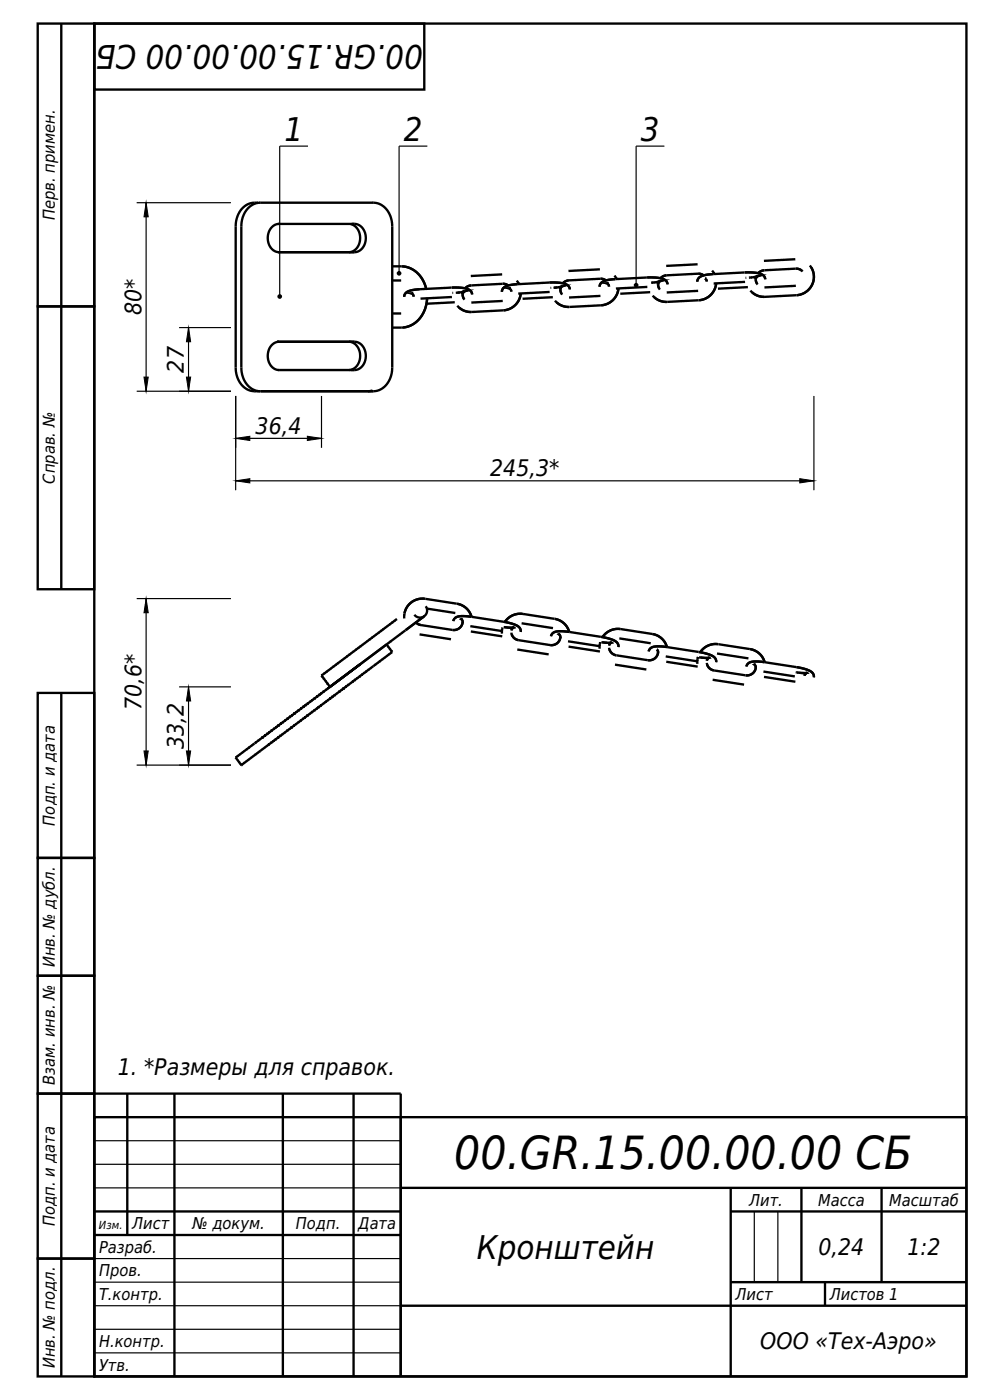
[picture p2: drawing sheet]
<svg xmlns="http://www.w3.org/2000/svg" width="210mm" height="297mm" viewBox="0 0 210 297" stroke-linecap="round" stroke-linejoin="round" font-family="sans-serif">
<g fill="none" stroke="#000" stroke-width=".5">
<path d="M8 5h12v60h-12zM13 5v120M20 5h185v287h-185zM20 5h70v14h-70zM54.7 43l-1.8 .2-1.4 .9-1.1 1.6-.3 1.1-.1 1.2v30.7l.4 1.6 .9 1.4 1.2 .9 1.5 .4M55 43h.2M55.2 43h24M55.2 43l-1.3 .3-1.4 1-1 1.7-.3 2v30.7l.4 1.6 .9 1.4 1.4 1 1.3 .3M59 47.5h.2M59.2 53.5h16M59.2 47.5l-1 .3-.7 .5-.5 .9-.2 1.2 .2 1.2 .4 1 .8 .6 1 .3M59.2 47.5h16"/>
<path d="M59.2 53.5h-.2h15M74 53.5h1.2M74.4 47.5l.9 .5 .6 .7 .4 .9 .1 1.2-.2 1-.6 .9-.8 .6-.8 .2M74.6 47.5h.6M75.2 47.5l1 .3 .7 .5 .5 1.1 .2 1-.2 1.2-.5 1.1-.7 .5-1 .3M79 43h.2M79.2 43l1.6 .4 1.3 1.2 .8 1.5 .3 1.9v30.7l-.5 1.6-.8 1.4-1.4 1-1.3 .3M83.1 59.5h2M83.3 56.5l2.6 .1 1.9 .7 .8 .7 .8 .9 .6 1.2 .4 1.2-.8-2-1.1-1.5-1.6-.9-1.6-.4M106.5 58.2l-6.6 .4M109.6 59.5l.5 .8-.2-.3M116.6 59.9l1.9 .1 1.3 .2 .8 .5 .3 .7"/>
<path d="M127.3 57.1l-6.7 .4M127.4 59.1l.6 .1 .6 .3-1.1-.4-6.8 .4-.8 .2-.5 .4 .5-.4 .7-.2M130.3 58.5l.5 .6-.2-.2M130.4 59.2l-1.4 .2-1 .3-.6 .5-.2 .6 .1-.5 .4-.4 1.3-.5 8.5-.5h1.8l1.3 .3 .7 .4 .3 .7M137.3 58.9h1.9l1.3 .2 .8 .5 .3 .7M138.5 59.9l-.4 .1M138.7 59.9l1.2-.2-.3 .6 .2 .9M138.8 59.9l-.6 .1M139.1 59.9l.8-.2-.3 .6M148 56.1l-6.7 .3M148.1 58.1l.7 .1 .5 .3-1.1-.4-6.8 .3-.8 .2-.6 .5 .6-.5 .8-.2M149.6 59.1h.1"/>
<path d="M149.6 59.1l.3 .6-.1-.4M149.6 59.1h.2M151.1 57.4l.4 .7-.1-.3M151.2 58.2l-1.5 .1-1 .3-.6 .5-.2 .6M158 59.8l-6.6 .3M158 57.8h1.9l1.4 .3 .7 .4 .3 .7M158.3 58.9h-.2M159 58.9h-.1M159.3 58.9l1.4-.3-.4 .7M159.5 58.9h-.6M159.8 58.8l.9-.2-.4 .7M160.3 59.2l.1-.6-.1 .7"/>
<path d="M160.3 59.3l.4 1.1M160.3 59.3l.3 .9M162.1 57.3l-.8 .3-.6 .5 .6-.5 .7-.3 6.8-.3 .8 .1 .6 .5M162.3 59.3l-.2-.7-.8-.5-1.3-.3h-1.8l-8.5 .5-1.3 .5-.4 .4-.1 .6M168.7 55l-6.7 .3M168.9 57l.7 .1 .5 .3M171.8 56.3l.7 1.6 .1 .9-.1 .9-.8 1.5-.7 .7-.8 .4-1.1 .3-7.2 .4-1.6-.4-1.1-1M172.1 56.7l.4 .9 .1 .9v.9l-.4 1.1-.5 .8-.8 .7-.9 .4-.9 .2M8 65h12v60h-12zM58.7 72.5h15.3M58.8 72.5h.4M59 78.5h.2"/>
<path d="M59.2 78.5h16M59.2 72.5l-1 .2-.7 .7-.5 .9-.2 1.2 .2 1.2 .6 1 .8 .6 .8 .2M59.2 72.5h16M74 72.5l.9 .2 .8 .6 .5 1 .2 1.1-.1 1-.5 1.1-.8 .7-.9 .3M74 72.5h1.2M74.5 78.5h.7M75.2 72.5l.9 .2 .8 .6 .5 1 .2 1.1-.2 1.2-.5 1-.7 .6-1 .3M83.3 66.5h1.8M87.5 62.4l-.1-.1h.2h-.2l.3 .6M87.6 62.5l.1 .4M89 61.4l-1.5 .1-1 .3-.5 .5-.3 .6M90.6 63.2l-.4 2.3-1.2 2.1-1.5 1.3-1 .4-1 .2"/>
<path d="M90.6 63.1l-.2 1.6-.5 1.4-.7 1.3-.9 .9-1 .7-1.2 .4-2.9 .1M95.9 63l-6.7 .4M95.9 61h1.8l1.4 .3 .7 .4 .3 .7M96.1 62.1h-.1M96.5 64.1l-6.1 .3M96.7 62.1l1.8-.3-.4 .7M97 64.9l1.1 .9 1.4 .4 7.8-.4 1.1-.4 1.1-.9 .7-1.1 .3-1.2-.4 1.3-.7 1.1-1.2 .9-1.3 .3M97.4 65.2l1.1 .7 1.4 .3M97.5 62l-.5 .1M97.8 62l.7-.2-.4 .7M98.1 62.4l.2-.7-.2 .8M98.1 62.5l.4 1.1"/>
<path d="M98.1 62.6l.3 .8M100.1 62.5l-.2-.7-.7-.5-1.4-.2-1.8-.1-8.5 .5-1.3 .6-.4 .4-.1 .5M106.6 63.8l-6.6 .4M106.7 60.2l.6 .1 .6 .3-1.1-.4-6.8 .3-.8 .2-.6 .5 .6-.4 .7-.2M108.2 61.3l-.1-.1h.2h-.2l.4 .7M108.3 61.4l.2 .4M109.7 60.3l-1.4 .2-1.1 .3-.5 .4-.2 .7M116.6 61.9l-6.7 .4M116.9 61.1h-.1M117.3 63l-6.5 .4M117.4 61l1.8-.2-.3 .7M117.7 63.8l1.2 .9 1.4 .4 7.7-.4 1.1-.4 1.1-.8 .7-1.1 .3-1.3-.4 1.4-.7 1.1-1.2 .8-1.3 .4"/>
<path d="M118.1 64.2l1.1 .7 1.5 .2M118.2 61h-.7M118.7 60.9h-.3M118.9 61.4l.1-.6-.1 .9 .4 .8M118.9 61.5l.2 .8M118.9 60.9l.3-.1-.3 .6M120.9 61.4l-.3-.7-.7-.5-1.3-.2-1.9-.1-8.4 .6-1.4 .5-.3 .4-.1 .5M127.4 62.8l-6.7 .3M128.9 60.2l-.1-.1 .3 .1-.3-.1 .4 .7M129 60.3l.2 .5M137.3 60.9l-6.6 .3M137.9 62l-6.3 .3"/>
<path d="M138.5 62.7l1.1 .9 1.4 .4 7.7-.4 1.2-.4 1-.8 .7-1.1 .3-1.3-.3 1.4-.8 1.1-1.1 .8-1.4 .4M138.8 63.1l1.2 .7 1.4 .2M139.6 60.3l.1-.6-.1 .7M139.6 60.4l.4 1M148.1 61.7l-6.7 .3M158.6 60.9l-6.3 .3M159.5 62l1.2 .7 1.4 .3M168.8 60.6l-6.6 .4M54 83h.2M54 83h1.2M55.2 83h24M55.3 83h22.7"/>
<path d="M78 83h1.2M79 82.8l-1 .2M73.2 139.6l-.1 .1M73.7 139.2l-.2 .1M74.2 138.8l-.2 .2M74.5 138.6h.1M75 138.2l-.1 .1M75.6 137.8l-.1 .1M76.1 137.4l-.2 .1M76.6 137l-.2 .2M76.9 136.8h.1M77.4 136.4l-.1 .1"/>
<path d="M78 136l-.1 .1M78.5 135.6l-.2 .1M79 135.2l-.2 .2M79.3 135h.1M79.8 134.6l-.1 .1M80.4 134.2l-.1 .1M80.9 133.8l-.2 .1M81.2 139.8l-.1 .1M81.4 133.4l-.2 .2M81.6 139.5h.1M81.7 133.2h.1M82.1 139.1v.1"/>
<path d="M82.2 132.8l-.1 .1M82.3 137.1l.1 .2M82.5 136.4h-.1M82.6 138.8h-.1M82.6 137.6l.2 .2M82.8 132.4l-.1 .1M82.9 138.5v.1M82.9 136l-.1 .1M83 138.1l.1 .2M83 138.4v.1M83.3 132l-.2 .1M83.8 131.6l-.2 .2"/>
<path d="M84.1 131.4h.1M84.2 131.3l-16 12M84.4 134.9l-.1 .1M84.9 134.6h-.1M85.3 134.2l-.1 .1M85.8 130.3l-.1 .2M86.3 133.5h.1M86.6 133.2v.1M87.9 130.4l.8 .6h.8M88.7 131.7h-.1M89 134.6l6.7 1M89.2 131.3l-.1 .1"/>
<path d="M89.5 131.1h.1M89.7 131h-.1M89.9 130.8l-3.8 2.8M90 130.7h.1M90.1 127l-1.5 .1-1.3 .7-1 1-.5 1.3M90.3 128.6l.3 1.1-.2 .5-.3 .5-19.8 14.8a.33 .33 0 0 1-.4 .2 .33 .33 0 0 1-.2-.4l-1.5-2M90.5 129.1l6.1 .9M96.2 131.8l.1-.5 .5-.4 1.5-.2 8.4 1.2 1.7 .4 1.3 .4 .6 .6 .2 .7-.2-.7-.6-.6-1.2-.4-1.7-.4M96.4 131.2l-.2 .5M97 128.1l1 .3 .9 .6 .7 .9 .4 .9-.3-.8-.6-.8-1.4-.9-8.1-1.3-1.6 .3-1.3 1-.8 1.4-.1 1.5M98 131.4h.1M98.1 131.7l-.2-.3 .2 .6"/>
<path d="M98.1 131.6v.8l-.4 .6-.5 .4-.7 .2-7.3-1-.6-.2-.5-.5 .5 .5 .6 .2M98.1 132l-.2 .7-.4 .5-.7 .4h-.8M99.8 132.8l6.6 1.1M99.9 134l6.6 1M100 130.8l-2.4-.1-.7 .2-.4 .3M106.5 133.5v.2M106.5 133.3l.1-.1-.1 1.2M106.8 133l2.2 .1-.5 .6 .5-.6-2-.1M108.5 134.2l.4 1 .9 .6 7.1 1.1 .8-.2 .7-.4 .4-.7 .1-.7M108.5 134.5l.5 .8 1 .5M109.7 137.8l6.7 1M110.6 132.2l6.7 1.1"/>
<path d="M110.8 130.2h-1.1l-1 .4-.9 .5-.7 .8 1.3-1.2 .8-.3 .9-.2 7.5 1.1 1.2 .3 .8 .6 .7 .9 .5 1M116.9 135l.2-.5 .4-.4 1.5-.2 8.6 1.2 1.7 .4 1.2 .5 .5 .5 .2 .8M117.7 131.3l1.1 .3 .8 .6 .7 .9 .4 .9M118.8 134.9l-.2-.3 .2 .7M118.9 135.2v.1M118.9 135.2l-.2 .7-.5 .6-.7 .3-.7 .1M120.5 136l6.6 1.1M120.6 137.2l6.7 1M120.7 134.1l-1.6-.2-1.2 .1-.7 .3-.3 .7M127.2 136.8v.2M127.3 136.5v-.3l-.1 1.4M127.6 135.1l1.7 .4 1.1 .5 .6 .5 .2 .7"/>
<path d="M127.6 136.2l2.1 .1-.5 .7M127.8 136.3l1.1 .1M129.1 136.4l.6-.1-.5 .6M129.2 137.4l.4 1 .9 .6 7.1 1.1 .8-.1 .7-.5 .4-.7 .1-.7M129.3 137.7l.5 .9 .9 .4M131.4 135.4l6.6 1.1M131.5 133.4l-1 .1-1.1 .3-.9 .5-.7 .8 1.3-1.2 .8-.3 1-.2 7.4 1.1 1.1 .3 1 .7 .6 .8 .5 1M137.6 138.2l.2-.5 .4-.3 1.5-.3 8.5 1.2 1.7 .4 1.3 .5 .6 .5 .1 .8-.1-.8-.6-.5-1.2-.5-1.7-.4M138.5 134.5l1 .4 .9 .6 .6 .8 .5 .9M139.3 137.8l.3 .4M139.3 137.8l.3 .6M139.4 137.8h.1"/>
<path d="M139.6 138.4l-.2 .7-.5 .6-.7 .3-.7 .1M141.2 139.3l6.7 1M141.4 137.3l-1.6-.2-1.1 .1-.7 .3-.4 .7M147.9 140v.2M148 139.7l.1-.3-.2 1.4M148.3 139.4l2.1 .1-.5 .6 .5-.6h-1.8M148.4 139.5h.1M152.1 138.6l6.7 1.1M152.3 136.6l-1.1 .1-1 .3-.9 .5-.8 .8 .8-.8 .9-.5 1.1-.3h1.1l7.4 1.2 1.5 1 .5 .7 .4 .8-.4-.9-.7-.8-.9-.6-1-.4M8 147h12v35h-12zM13 147v145M51.4 159.7h-.1"/>
<path d="M51.5 159.6h.1M51.9 159.3l-.1 .1M52.5 158.9l-.2 .1M52.9 158.5l-.2 .2M53.3 158.2l-.1 .1M53.4 158.1v.1M53.8 157.9h-.1M54.4 157.4l-.2 .2M54.6 159.8h-.1M54.8 159.6l-.1 .1M54.9 157.1l-.2 .1M55.2 159.3l-4 3"/>
<path d="M55.2 159.3l-.2 .1M55.2 156.8l-.1 .1M55.7 156.5l.1-.2-.2 .2M55.7 158.9v.1M56.2 158.6h-.1M56.3 156l-.2 .1M56.7 155.7l-.1 .1M56.7 158.2l-.1 .1M56.8 155.6l-.2 .2 .1-.2M56.8 158.1h.1M57 158h.1M57 155.4h.1z"/>
<path d="M57.1 157.9l-.2 .1M57.2 157.8l-.1 .1M57.2 155.3l-.1 .1M57.6 157.5l-.1 .1M57.6 157.5h.1M57.7 154.9l-.1 .1M58.1 157.1l-.1 .1M58.1 157.1l-.2 .1M58.2 154.6l-.2 .1M58.5 156.8l-.1 .1M58.7 154.2l-.2 .1M59 156.4l-.1 .1"/>
<path d="M59.2 153.8l-.2 .1 .2-.1M59.5 156.1l-.1 .1M59.7 153.5l-.2 .1M59.8 153.4l-.3 .2M60 153.2l-.1 .1M60 155.7l-.2 .1M60.2 153.1l-.2 .1M60.5 152.9h-.1M60.5 155.3l-.1 .1M60.6 152.7l-.2 .2M61 152.5h-.1M61 155h-.1"/>
<path d="M61.1 152.4l-.2 .1M61.4 152.1v.1M61.5 154.6l-.1 .1M61.6 152l-.2 .2M61.9 154.3l-.2 .1M62 154.2l-.1 .1M62 151.7l-.1 .1M62.1 151.7l-.2 .1M62.4 153.9l-.1 .1M62.5 151.3l-.1 .1 .1-.1M62.9 153.5l-.2 .2M63 150.9l-.1 .1"/>
<path d="M63.4 150.7h-.1M63.4 153.2l-.2 .1M63.5 150.6l-.2 .1M63.8 152.8l-.1 .1M63.9 150.3l-.1 .1M63.9 152.8h-.1M64 150.2l-.2 .1M64.3 150h.1M64.3 152.4v.1M64.5 149.8l-.2 .2M64.8 149.6l-.1 .1M64.8 152.1l-.2 .1"/>
<path d="M64.8 152.1h.1M65 149.5l-.2 .1M65.3 151.7l-.1 .1M65.3 149.2l-.1 .1M65.3 151.7v.1M65.4 149.2l-.1 .1M65.8 148.9h-.1M65.8 151.4l-.2 .1M65.9 148.8l-.2 .1M66.2 148.5v.1M66.3 151l-.2 .2M66.4 148.4l-.2 .2"/>
<path d="M66.7 150.7l-.1 .1M66.8 150.6l-.1 .1M66.8 148.1l-.1 .1M67.2 147.8l-.1 .1M67.2 150.3h.1M67.4 147.7l-.2 .1M67.7 150l-.2 .1M67.7 147.5h-.1M67.8 147.3l-.2 .2M68.2 147.1h-.1M68.2 143.3h.1M68.2 149.6l-.2 .1"/>
<path d="M68.3 147l-.2 .1M68.3 143.4v.1M68.4 143.6v.1M68.4 143.2l-.2 .1M68.6 143.9l.1 .1M68.7 149.2l-.1 .1M68.8 144.1h.1M68.8 146.6l-.2 .2M68.9 142.8l-.2 .1M69.1 144.5l.1 .1M69.1 148.9l-.2 .1M69.3 146.3l-.2 .1"/>
<path d="M69.4 144.9h.1M69.4 142.4l-.2 .2M69.5 145v.1M69.6 148.5l-.1 .1M69.7 145.9l-.1 .1M69.7 142.2h.1M69.8 145.9l-.3 .1M69.8 145.5h.1M70.1 148.1l-.2 .2M70.2 141.8l-.1 .1M70.6 147.8l-.2 .1M70.6 147.8h-.1"/>
<path d="M70.8 141.4l-.1 .1M71 147.4l-.1 .1M71.3 141l-.2 .1M71.6 147l-.1 .1M71.8 140.6l-.2 .2M72 146.7l-.2 .1M72 146.7h.1M72.1 140.4h.1M72.5 146.3l-.1 .1M72.5 146.3v.1M72.6 140l-.1 .1M72.8 146.1l.2-.1z"/>
<path d="M73.5 145.6l-.2 .2M73.9 145.3l-.1 .1M74 145.2l-.1 .1M74 142.7l-4.2 3.1M74 142.7l2.4-1.8zM74.4 144.9h.1M74.9 144.6l-.2 .1M75.2 144.3l.2-.1-.2 .1M75.8 143.9h-.1M76.4 143.4l-.1 .1M76.9 143.1l-.2 .1M77.3 142.8h-.1"/>
<path d="M77.6 142.5h.1M77.8 142.4l-.2 .1M78.3 142l-.2 .2M78.7 141.7l-.1 .1M79.2 141.3l-24 18M79.2 141.3l3.5-2.6a.42 .42 0 0 0 .4-.3 .42 .42 0 0 0-.2-.5l-.6-.8a.38 .38 0 0 0-.3-.4 .38 .38 0 0 0-.5 .4l-31.5 23.6M79.3 141.3h-.1M79.7 140.9l-.2 .2M80.2 140.6h-.1M80.7 140.2l-.2 .2M130.4 141l6.7 1M141.3 140.4l6.7 1"/>
<path d="M149.9 140.6l.4 1 .9 .6 7.1 1.1 .8-.1 .7-.5 .4-.7 .1-.7M150 140.9l.5 .9 .9 .4M151.2 144.2l6.6 1M158.3 141.4l.2-.5 .5-.3 1.4-.3 8.6 1.2 1.7 .4 1.2 .5 .6 .6 .1 .7M160.3 141.4l-.2-.4 .1 .1-.1-.1 .2 .7M160.3 141.7h.1M160.3 141.6l-.2 .7-.5 .6-.7 .3-.7 .1M161.9 142.5l6.7 1M162.1 143.6l6.6 1M162.1 140.5l-1.6-.2-1.1 .1-.7 .4-.4 .6M168.8 142.6l2.3 .1-.4 .7M169 141.5l1.7 .4 1.2 .5 .6 .5 .1 .8"/>
<path d="M169.1 142.7h.2M169.5 142.7h1.6l-.4 .6M50 160.7l1.2 1.6M50 160.7l.1 .1M50.1 160.6l-.1 .1M50.4 161.2v.1M50.5 160.3l-.2 .2M50.6 161.6l.2 .2M50.9 160l-.1 .1M51 162l.2 .3M51.2 162.3h.1M51.4 162.2h-.1"/>
<path d="M51.9 161.8l-.2 .1M52.3 161.5h.1M52.7 161.2h-.1M52.8 161.1h.1M53.3 160.7l-.1 .1M53.8 160.4h-.1M54.2 160l-.1 .1M8 182h12v25h-12zM8 207h12v25h-12zM8 232h12v35h-12zM20 237h185v55h-185zM20 232h65v60"/>
<path d="M27 232v30M37 232v60M60 232v60M75 232v60M20 257h65M85 252h120M155 257h50M155 252v40M170 252v20M187 252v20M8 267h12v25h-12zM20 262h65"/>
<path d="M85 277h120M155 272h50M175 272v5"/>
</g>
<g fill="none" stroke="#000" stroke-width=".25">
<path d="M65.3 31h-6v31.9M90.7 31h-6v27M140.9 31h-6v29.5M29 43h20M31 43v40M38 69.5h11M40 69.5v13.5M29 83h20M50 84v20M50 93h18.2M68.2 84v11M172.6 84v20"/>
<path d="M50 102h122.6M29 127h20M31 127v35.3M38 145.7h11M40 145.7v16.6M29 162.3h20M20 237h65M20 252h65M20 247h65M20 242h65M160 257v15M165 257v15"/>
<path d="M20 277h65M20 272h65M20 267h65M20 292h65M20 287h65M20 282h65"/>
</g>
<path d="M31 43l.4 3h-.9zM40 69.5l.4 3h-.9zM30.5 80h.9l-.4 3zM39.5 80h.9l-.4 3zM50 93l3-.4v.9zM65.2 92.6l3 .4-3 .5zM50 102l3-.4v.9zM169.6 101.6l3 .4-3 .5zM31 127l.4 3h-.9zM40 145.7l.4 3h-.9zM30.5 159.3h.9l-.4 3zM39.5 159.3h.9l-.4 3z" fill="#000" stroke="#000" stroke-width=".21"/>
<g fill="#000">
<circle cx="84.7" cy="58" r=".5"/>
<circle cx="59.3" cy="62.9" r=".5"/>
<circle cx="134.9" cy="60.5" r=".5"/>
</g>
<text font-size="9.7" x="96.4" y="248">00.GR.15.00.00.00 СБ</text>
<g font-size="6.9">
<text x="89.7" y="9.5" transform="rotate(-180 89.7 9.5)">00.GR.15.00.00.00 СБ</text>
<text x="60.3" y="30">1</text>
<text x="85.7" y="30">2</text>
<text x="135.9" y="30">3</text>
<text x="101.2" y="267">Кронштейн</text>
</g>
<g font-size="4.9">
<text x="30" y="66.9" transform="rotate(-90 30 66.9)">80*</text>
<text x="39" y="79" transform="rotate(-90 39 79)">27</text>
<text x="54.2" y="92">36,4</text>
<text x="104" y="101">245,3*</text>
<text x="30" y="150.6" transform="rotate(-90 30 150.6)">70,6*</text>
<text x="39" y="158.9" transform="rotate(-90 39 158.9)">33,2</text>
<text x="25" y="228">1. *Размеры для справок.</text>
<text x="173.6" y="266.3">0,24</text>
<text x="192.5" y="266.3">1:2</text>
<text x="161.3" y="286.3">ООО «Тех-Аэро»</text>
</g>
<g font-size="3.5">
<text x="11.6" y="46.7" transform="rotate(-90 11.6 46.7)">Перв. примен.</text>
<text x="11.6" y="102.6" transform="rotate(-90 11.6 102.6)">Справ. №</text>
<text x="11.6" y="175.1" transform="rotate(-90 11.6 175.1)">Подп. и дата</text>
<text x="11.6" y="205.2" transform="rotate(-90 11.6 205.2)">Инв. № дубл.</text>
<text x="11.6" y="230.1" transform="rotate(-90 11.6 230.1)">Взам. инв. №</text>
<text x="158.9" y="255.8">Лит.</text>
<text x="173.5" y="255.8">Масса</text>
<text x="188.6" y="255.8">Масштаб</text>
<text x="11.6" y="260.1" transform="rotate(-90 11.6 260.1)">Подп. и дата</text>
<text x="28" y="260.8">Лист</text>
<text x="40.8" y="260.8">№ докум.</text>
<text x="62.8" y="260.8">Подп.</text>
<text x="21" y="265.8">Разраб.</text>
<text x="21" y="270.8">Пров.</text>
<text x="21" y="275.8">Т.контр.</text>
<text x="156" y="275.8">Лист</text>
<text x="176" y="275.8">Листов 1</text>
<text x="21" y="285.8">Н.контр.</text>
<text x="11.6" y="290.3" transform="rotate(-90 11.6 290.3)">Инв. № подл.</text>
<text x="21" y="290.8">Утв.</text>
</g>
<text font-size="3.4" x="76" y="260.8">Дата</text>
<text font-size="2.4" x="21" y="260.8">Изм.</text>
</svg>
